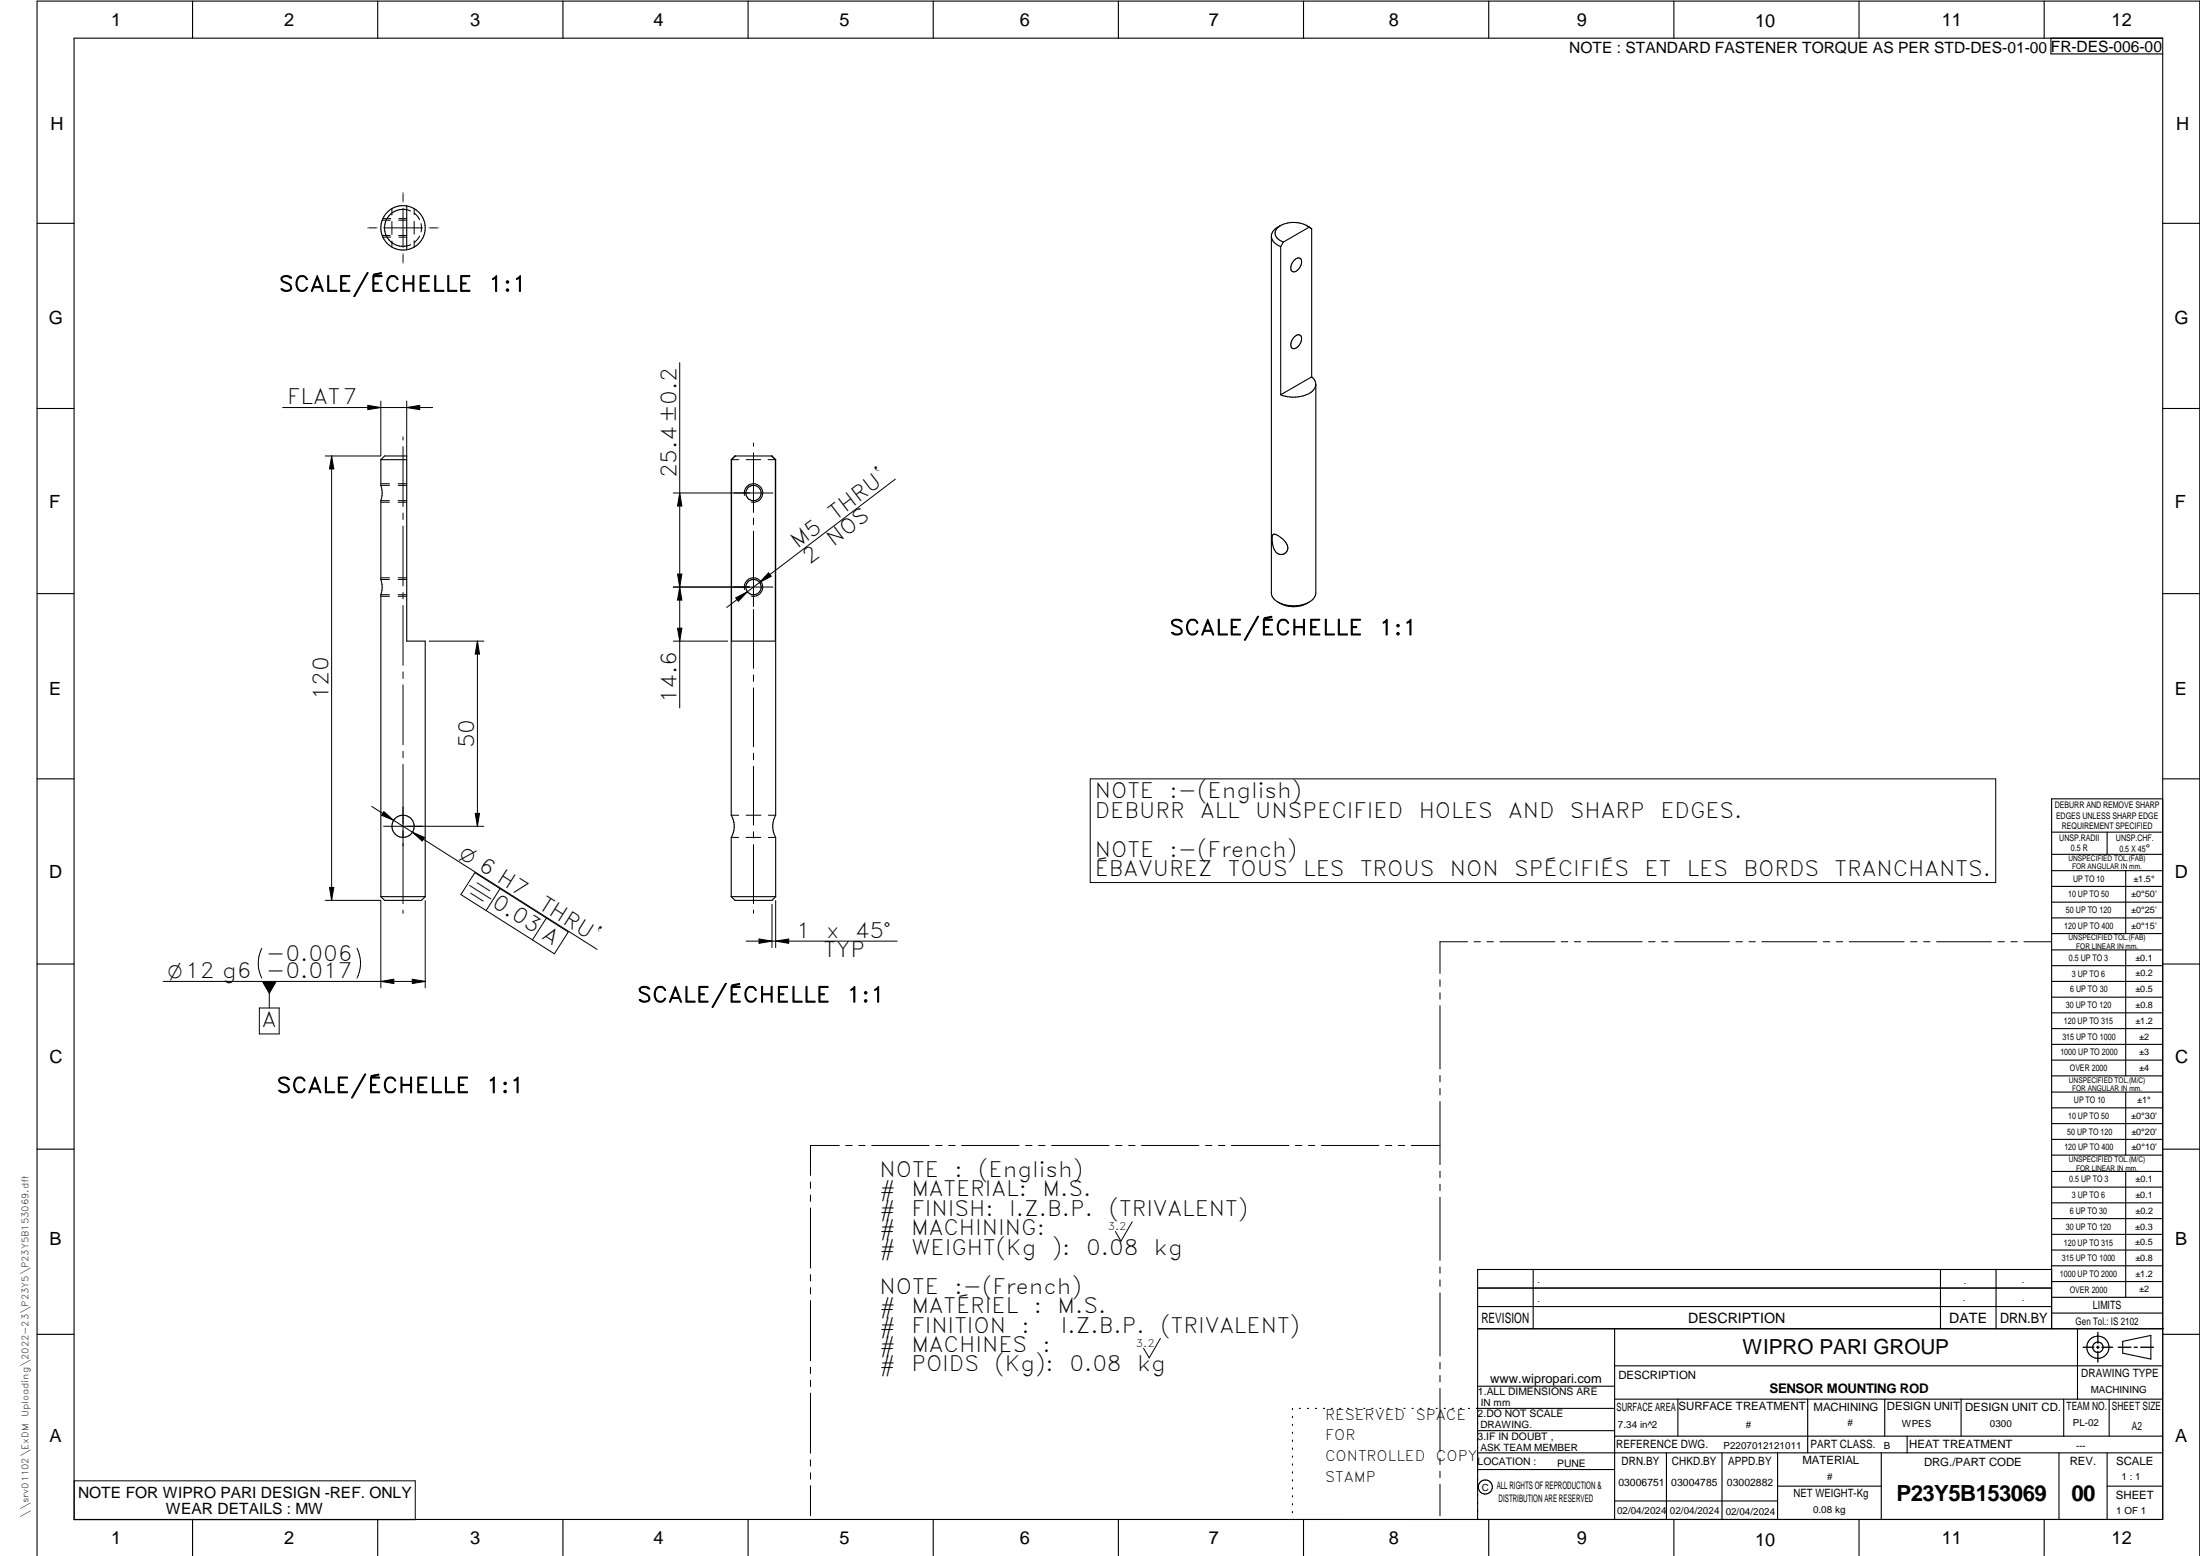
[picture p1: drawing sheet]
<svg xmlns="http://www.w3.org/2000/svg" width="594mm" height="420mm" viewBox="0 0 594 420" stroke-linecap="round" stroke-linejoin="round" font-family="sans-serif">
<g fill="none" stroke="#000" stroke-width=".3">
<path d="M20 10.3h564v400h-564zM52 .3v10M102 .3v10M152 .3v10M202 .3v10M252 .3v10M302 .3v10M352 .3v10M402 .3v10M452 .3v10M502 .3v10M552 .3v10"/>
<path d="M553.8 10.3v4.3h30.2M109.8 55.6a6 6 0 0 0-7 5.9 6 6 0 0 0 7 5.9M109.8 56.6a5 5 0 0 0-6 4.9 5 5 0 0 0 6 4.9M109.8 55.6v11.8M109.8 55.6a6 6 0 0 1 5 5.9 6 6 0 0 1-5 5.9M10 60.3h10M343.3 63.8v96.3a4.2 4.2 0 0 0 3.9 3.3 8 8 0 0 0 7.7-2l.4-1.3v-56.4l-.2-.8-.9-1.1M345.8 60.9a3.2 3.2 0 0 0-2.4 3.4l.6 1.1 1.8 1.2M345.8 66.6v40M346.6 65.4l-.8 1.2M349.5 70.2a1.01 1.01 0 0 1 1.1-.6 1.01 1.01 0 0 1 .9 1 2.79 2.79 0 0 1-2.3 2.8 1.82 1.82 0 0 1 .1-2.9zM352.8 60.9l1.4 .9"/>
<path d="M353.5 61.4a7.2 7.2 0 0 0-8.7 .3 2.17 2.17 0 0 0 1.2 3.4l.6 .3M353.5 61.4l.7 .4M353.5 61.4l-6.9 4M354.2 61.8v40M584 60.3h10M349.5 91a1.01 1.01 0 0 1 1.1-.6 1.01 1.01 0 0 1 .9 .9 2.79 2.79 0 0 1-2.3 2.8 1.82 1.82 0 0 1 .1-2.9zM10 110.3h10M354.2 101.8l-8.4 4.8M355.3 104.1a4.6 4.6 0 0 1-4.1 3 9.5 9.5 0 0 1-5.4-.5M584 110.3h10M102.8 124.1h7M102.8 124.1v7l.4 2-.4 2.1v21.3l.4 2-.4 2.1v81.5"/>
<path d="M102.8 124.1l1-1h6v50h5v69M197.5 124.1v96a5.9 5.9 0 0 1 0 6v16M197.5 124.1l1-1h10l1 1M197.5 124.1h.1M197.5 124.1v49h11.9v-49M198.6 123.1l-1.1 1M208.4 123.1l1 1M209.4 124.1h.1M209.5 124.1v96a6.1 6.1 0 0 0 0 6v16M343.8 144.4v-.1a4.5 4.5 0 0 1 3.9 3.9 1.88 1.88 0 0 1-1.8 1.5 1.88 1.88 0 0 1-1.8-1.4 4.9 4.9 0 0 1-.3-3.9zM10 160.3h10M345.1 162.6a7.7 7.7 0 0 0 8.5 0"/>
<path d="M584 160.3h10M10 210.3h10M584 215.7h-30v143.1M584 210.3h10M554 230.7h30M554 224.7h30M554 235.1h30M554 239.4h30M569 224.7v6M574 235.1v17M102.8 242.1h12M114.8 242.1l-1 1h-10l-1-1"/>
<path d="M197.5 242.1h12M209.5 242.1l-1 1h-10l-1-1M554 243.6h30M554 247.9h30M554 252.1h30M554 256.5h30M574 256.5v34M10 260.3h10M554 260.8h30M554 265h30M554 269.3h30M554 273.5h30"/>
<path d="M554 277.7h30M584 260.3h10M554 282h30M554 286.3h30M554 290.5h30M554 294.9h30M554 299.1h30M574 294.9v17M10 310.3h10M554 303.4h30M554 307.7h30M554 311.9h30"/>
<path d="M554 316.3h30M574 316.3v34M584 310.3h10M554 320.5h30M554 324.8h30M554 329.1h30M554 333.3h30M554 337.5h30M399 358.8h185.3M399 352.8h155M399 347.8h155M414 342.8v16"/>
<path d="M436 358.8v51.5M524 342.8v16M539 342.8v16M554 342.8h-155v67.5M554 341.8h30M554 346.1h30M554 350.3h30M554 354.6h30M561 358.8v19M10 360.3h10M399 374.3h37M436 368.8h148"/>
<path d="M436 377.8h148M453.1 377.8v10M488.1 377.8v14.5M508.9 377.8v10M529.6 377.8v10M557.3 377.8v10M569.5 377.8v10M573.2 362.2l7.6-1.6v6.4l-7.6-1.6zM584 360.3h10M349 380.3v.3M349 382.4v.4M349 384.6v.3"/>
<path d="M349 386.7v.4M349 388.9v.3M349 391v.4M349 393.2v.3M349 395.3v.3M349 397.4v.4M349 399.6v.3M350.9 380.3h.3M353 380.3h.3M355.2 380.3h.3M357.4 380.3h.3M359.6 380.3h.3"/>
<path d="M361.7 380.3h.3M363.9 380.3h.3M366.1 380.3h.3M368.3 380.3h.3M370.4 380.3h.3M372.6 380.3h.3M374.8 380.3h.3M376.9 380.3h.4M379.1 380.3h.3M381.3 380.3h.3M383.4 380.3h.4M385.6 380.3h.4"/>
<path d="M387.8 380.3h.3M390 380.3h.3M392.1 380.3h.4M394.3 380.3h.4M396.5 380.3h.3M399 396.8h37M399 392.3h185M399 386.3h37M436 387.8h148M436 380.3h-37.3M450 392.3v18M465 392.3v18"/>
<path d="M480 392.3v18M508 392.3v18M515 387.8v4.5M556 392.3v18M569 392.3v18M52 410.3v9.8M102 410.3v9.8M152 410.3v9.8M202 410.3v9.8M252 410.3v9.8M302 410.3v9.8M349 401.7v.4"/>
<path d="M349 403.9v.3M349 406v.4M349 408.2v.3M352 410.3v9.8M402 410.3v9.8M436 405.3h44M452 410.3v9.8M480 401.3h28M502 410.3v9.8M552 410.3v9.8M569 401.3h15M10 420.1v-419.8h584v419.8"/>
<circle cx="203.5" cy="133.1" r="2.07"/>
<circle cx="203.5" cy="158.5" r="2.06"/>
<circle cx="108.8" cy="223.1" r="3"/>
<circle cx="566.5" cy="363.8" r="1.4"/>
<circle cx="566.5" cy="363.8" r="3"/>
<circle cx="401.1" cy="401.5" r="1.91"/>
</g>
<g fill="none" stroke="#000" stroke-width=".27">
<path d="M103.2 59.5h2.2M103.4 59h2.1M105.8 56.3v1.8M105.8 59.8v3.5M107.6 59.5h2.2M107.7 59h2.1M108.8 56.3v10.5M108.8 52v.1M108.8 52.4v1.8M108.8 54.4v.1M109.8 56.6l1.1 .4M111.8 56.3v1.7"/>
<path d="M111.8 59.8v3.4M111.9 57.6l1.4 1.7M99.3 61.5h.2M99.7 61.5h1.8M101.7 61.5h.1M103.2 63.6h2.2M103.4 64h2.1M103.6 61.5h10.5M105.8 65.1v1.6M107.6 63.6h2.2M107.7 64h2.1M108.8 68.5v.1"/>
<path d="M108.8 68.9v1.8M108.8 70.9v.1M110.9 66.1l-1.1 .3M111.8 65v1.7M113.3 63.7l-1.4 1.8M113.7 60.4v2.2M115.8 61.5h.1M116.2 61.5h1.8M118.2 61.5h.1M183.6 97.9v93.3M76.3 110h40.5M99.3 109.5l3.5 .5-3.5 .6z"/>
<path d="M102.8 108.3v14.8M108.8 118v.8M109.8 108.3v14.8M109.8 110l3.5-.5v1.1zM203.5 119.6v.9M87.8 123.1h15M89.5 123.1l.6 3.5h-1.1zM89.5 123.1v120M102.8 135.2h2.3M102.8 131.1h2.4M102.8 135.6h2.4M102.8 130.6h2.4"/>
<path d="M107.5 135.2h2.3M107.5 131.1h2.3M107.5 135.6h2.3M107.5 130.6h2.3M108.8 120.6v16.2M108.8 138.6v1.7M181.8 133.1h26.9M183.6 133.1l.5 3.5h-1.1zM197.5 124.1h2M201.1 133.8a2.49 2.49 0 0 1 2.1-3.2 2.49 2.49 0 0 1 2.7 2.7 2.49 2.49 0 0 1-3.1 2.2M201.5 124.1h3.9M203.5 122.3v16.1"/>
<path d="M203.5 139.9v1.7M207.4 124.1h2M241.8 129.4l-45.5 34.6M102.8 156.5h2.4M102.8 156h2.4M107.5 156.5h2.3M107.5 156h2.3M108.8 142v16.2M108.8 160v1.7M181.8 158.5h26.9M183 155h1.1l-.5 3.5zM183.6 158.5l.5 3.5h-1.1z"/>
<path d="M201.1 159.2a2.49 2.49 0 0 1 2.1-3.2 2.49 2.49 0 0 1 2.7 2.7 2.49 2.49 0 0 1-3.1 2.2M203.5 143.4v20.4M207.5 154.7l.8 .9-3.2 1.7zM102.8 160.6h2.3M102.8 161h2.4M107.5 160.6h2.3M107.5 161h2.3M108.8 163.5v16.2M115.9 173.1h14.8M128.9 173.1l.6 3.5h-1.2zM128.9 173.1v50M181.8 173.1h14.7"/>
<path d="M183 169.6h1.1l-.5 3.5zM198.7 161.4l3.1-1.6-2.4 2.6zM203.5 164.6v15.9M108.8 181.4v1.8M108.8 184.9v16.2M203.5 182.2v1.8M203.5 185.8v15.9M100.4 217.8l11 6.9M103.6 219.2l2.7 2.3-3.3-1.4zM108.8 202.9v1.7M108.8 206.4v37.6M128.3 219.6h1.2l-.6 3.5z"/>
<path d="M203.5 203.4v1.7M203.5 206.9v15.9M294.4 210.3h244.5v28h-244.5zM89 239.6h1.1l-.6 3.5zM111.4 224.7l49.8 31.6M111.4 224.7l3.2 1.4-.6 1zM128.2 235.6l25.3 16.1-3.8 5.9-25.2-16zM130.7 223.1h-27.1M135 240l-3.7 5.9M197.5 226.1h1.9M197.5 220.1h2M201.5 226.1h3.9"/>
<path d="M201.5 220.1h4M203.5 224.6v1.7M203.5 228.1v15.9M207.5 226.1h2M207.5 220.1h2M70.7 256.1a9 9 0 0 0 0 8M87.8 243.1h15M96.4 256.1a9 9 0 0 1 0 8M102.8 243.2v23.5M108.8 245.8v.8M114.8 243.2v23.5M147.5 247.9l-3.7 5.9"/>
<path d="M201.5 254.1h40.8M203.5 245.7v.9M205 253.6l3.5 .5-3.5 .6zM208.5 244.2v11.7M209.5 254.1l3.5-.5v1.1zM209.5 243.2v12.7M396.3 254.3h-7.5v8.5M398 254.3h1.8M401.5 254.3h1.8M405 254.3h14.9M421.6 254.3h1.7M425.1 254.3h1.7"/>
<path d="M428.6 254.3h14.8M445.2 254.3h1.7M448.7 254.3h1.7M452.2 254.3h14.8M468.8 254.3h1.7M472.3 254.3h1.7M475.8 254.3h14.8M492.4 254.3h1.7M495.9 254.3h1.7M499.4 254.3h14.8M515.9 254.3h1.8M519.4 254.3h1.8"/>
<path d="M522.9 254.3h14.9M539.5 254.3h1.7M543 254.3h1.7M546.5 254.3h7.4M44.1 265h70.7M70 272.2h5.4v7h-5.4zM72.7 265v7.2M102.8 265l3.5-.6v1.2zM111.3 264.4l3.5 .6-3.5 .6zM388.8 264.6v1.7M388.8 268.1v1.7M388.8 271.6v17"/>
<path d="M388.8 290.4v1.8M388.8 293.9v1.8M388.8 297.4v17.1M218.9 319.2v1.7M226.6 309.3h-7.7v8.1M228.4 309.3h1.7M231.9 309.3h1.7M235.4 309.3h15.5M252.7 309.3h1.7M256.2 309.3h1.7M259.7 309.3h15.5M277 309.3h1.7"/>
<path d="M280.5 309.3h1.7M284 309.3h15.5M301.2 309.3h1.8M304.8 309.3h1.7M308.2 309.3h15.6M325.5 309.3h1.8M329 309.3h1.8M332.5 309.3h15.6M349.8 309.3h1.8M353.3 309.3h1.7M356.8 309.3h15.5M374.1 309.3h1.7"/>
<path d="M377.6 309.3h1.7M381.1 309.3h7.7M388.8 316.3v1.7M388.8 319.8v1.7M218.9 322.7v1.7M218.9 326.2v16.2M305.7 329.9l-3 5.3-1.5-2.7M388.8 323.3v17M218.9 344.2v1.7M218.9 347.7v1.7M218.9 351.2v16.2M388.8 342.1v1.7"/>
<path d="M388.8 345.6v1.7M388.8 349.1v17.1M218.9 369.2v1.7M218.9 372.7v1.7M218.9 376.2v16.2M313.3 361.4l-3 5.3-1.5-2.7M388.8 367.9v1.8M388.8 371.4v1.7M388.8 374.9v17.1M20 399.9h92.1v10.5h-92.1zM218.9 394.2v1.7M218.9 397.7v1.7"/>
<path d="M388.8 393.8v1.7M388.8 397.3v1.7M218.9 401.2v8.1M388.8 400.8v8.5"/>
</g>
<path d="M566.5 359.8v2.9M562.5 363.8h2.9M566.1 363.8h.8M566.5 363.5v.7M566.5 364.9v2.9M567.6 363.8h2.9M572 363.8h3.4M576.3 363.8h.9M578.1 363.8h3.4" fill="none" stroke="#000" stroke-width=".36"/>
<g fill="#000">
<path d="M99.3 109.5l3.5 .5-3.5 .6zM109.8 110l3.5-.5v1.1zM89.5 123.1l.6 3.5h-1.1zM183.6 133.1l.5 3.5h-1.1zM183 155h1.1l-.5 3.5zM207.5 154.7l.8 .9-3.2 1.7zM128.9 173.1l.6 3.5h-1.2zM183 169.6h1.1l-.5 3.5zM183.6 158.5l.5 3.5h-1.1zM198.7 161.4l3.1-1.6-2.4 2.6zM128.3 219.6h1.2l-.6 3.5zM89 239.6h1.1l-.6 3.5z"/>
<path d="M103.6 219.2l2.7 2.3-3.3-1.4zM111.4 224.7l3.2 1.4-.6 1zM205 253.6l3.5 .5-3.5 .6zM209.5 254.1l3.5-.5v1.1zM70.7 265h4l-2 3.5zM102.8 265l3.5-.6v1.2zM111.3 264.4l3.5 .6-3.5 .6z"/>
</g>
<g font-size="6">
<text x="512.1" y="405.2">P23Y5B153069</text>
<text x="559.4" y="405.2">00</text>
</g>
<g font-size="5.7">
<text x="75.3" y="78.7">SCALE/ÉCHELLE</text>
<text x="131.9" y="78.7">1:1</text>
<text x="77.6" y="109.2">FLAT7</text>
<text x="182.7" y="129.1" transform="rotate(-90 182.7 129.1)">25.4±0.2</text>
<text x="225.6" y="140.6" transform="rotate(-37 225.6 140.6)">THRU`</text>
<text x="215.4" y="148.4" transform="rotate(-37 215.4 148.4)">M5</text>
<text x="225" y="147.6" transform="rotate(-37 225 147.6)">NOS</text>
<text x="218.6" y="152.5" transform="rotate(-37 218.6 152.5)">2</text>
<text x="315.8" y="171.5">SCALE/ÉCHELLE</text>
<text x="372.3" y="171.5">1:1</text>
<text x="88.7" y="189.1" transform="rotate(-90 88.7 189.1)">120</text>
<text x="182.7" y="189.9" transform="rotate(-90 182.7 189.9)">14.6</text>
<text x="128" y="202.1" transform="rotate(-90 128 202.1)">50</text>
<text x="295.6" y="215.6">NOTE</text>
<text x="315.8" y="215.6">:-(English)</text>
<text x="295.6" y="220.8">DEBURR</text>
<text x="324.1" y="220.8">ALL</text>
<text x="339" y="220.8">UNSPECIFIED</text>
<text x="383.1" y="220.8">HOLES</text>
<text x="407.2" y="220.8">AND</text>
<text x="423.9" y="220.8">SHARP</text>
<text x="448.4" y="220.8">EDGES.</text>
<text x="295.6" y="231.3">NOTE</text>
<text x="315.8" y="231.3">:-(French)</text>
<text x="295.6" y="236.6">ÉBAVUREZ</text>
<text x="331.6" y="236.6">TOUS</text>
<text x="351.9" y="236.6">LES</text>
<text x="367.3" y="236.6">TROUS</text>
<text x="391.5" y="236.6">NON</text>
<text x="408.9" y="236.6">SPÉCIFIÉS</text>
<text x="444.1" y="236.6">ET</text>
<text x="455.5" y="236.6">LES</text>
<text x="470.8" y="236.6">BORDS</text>
<text x="495.4" y="236.6">TRANCHANTS.</text>
<text x="132.5" y="244.6" transform="rotate(32 132.5 244.6)">0.03 A</text>
<text x="145.1" y="245.1" transform="rotate(32 145.1 245.1)">THRU`</text>
<text x="215" y="253.3">1</text>
<text x="223.1" y="253.3">x</text>
<text x="230.9" y="253.3">45°</text>
<text x="71.9" y="259.6">-0.006</text>
<text x="222.4" y="258.5">TYP</text>
<text x="172" y="270.6">SCALE/ÉCHELLE</text>
<text x="228.6" y="270.6">1:1</text>
<text x="70.7" y="277.4">A</text>
<text x="74.7" y="295.1">SCALE/ÉCHELLE</text>
<text x="131.2" y="295.1">1:1</text>
<text x="237.5" y="317.8">NOTE</text>
<text x="257.7" y="317.8">:</text>
<text x="264.2" y="317.8">(English)</text>
<text x="237.5" y="323.1">#</text>
<text x="246.1" y="323.1">MATERIAL:</text>
<text x="281.5" y="323.1">M.S.</text>
<text x="237.5" y="328.3">#</text>
<text x="246.1" y="328.3">FINISH:</text>
<text x="272.5" y="328.3">I.Z.B.P.</text>
<text x="299.4" y="328.3">(TRIVALENT)</text>
<text x="237.5" y="333.6">#</text>
<text x="246.1" y="333.6">MACHINING:</text>
<text x="237.5" y="338.8">#</text>
<text x="246.1" y="338.8">WEIGHT(Kg</text>
<text x="284" y="338.8">):</text>
<text x="293.3" y="338.8">0.08</text>
<text x="311.6" y="338.8">kg</text>
<text x="237.5" y="349.3">NOTE</text>
<text x="257.7" y="349.3">:-(French)</text>
<text x="237.5" y="354.6">#</text>
<text x="237.5" y="359.8">#</text>
<text x="246.1" y="354.6">MATÉRIEL</text>
<text x="246.1" y="359.8">FINITION</text>
<text x="275.9" y="359.8">:</text>
<text x="279.2" y="354.6">:</text>
<text x="285.6" y="354.6">M.S.</text>
<text x="286.5" y="359.8">I.Z.B.P.</text>
<text x="313.4" y="359.8">(TRIVALENT)</text>
<text x="237.5" y="365.1">#</text>
<text x="246.1" y="365.1">MACHINES</text>
<text x="281.6" y="365.1">:</text>
<text x="237.5" y="370.3">#</text>
<text x="246.1" y="370.3">POIDS</text>
<text x="268.6" y="370.3">(Kg):</text>
<text x="288.8" y="370.3">0.08</text>
<text x="307.1" y="370.3">kg</text>
</g>
<text font-size="5.6" x="470.5" y="365.5">WIPRO PARI GROUP</text>
<g font-size="5.4">
<text x="123.7" y="231.5" transform="rotate(32 123.7 231.5)">O 6 H7</text>
<text x="125.7" y="240.3" transform="rotate(32 125.7 240.3)">d</text>
<text x="45.3" y="264.1">O12 g6 -0.017</text>
</g>
<g font-size="4.9">
<text x="30" y="7">1</text>
<text x="76.7" y="7">2</text>
<text x="127" y="7">3</text>
<text x="176.5" y="7">4</text>
<text x="226.7" y="7">5</text>
<text x="275.4" y="7">6</text>
<text x="326.4" y="7">7</text>
<text x="375" y="7">8</text>
<text x="425.8" y="7">9</text>
<text x="473.9" y="7.4">10</text>
<text x="524.3" y="7">11</text>
<text x="570.2" y="7">12</text>
<text x="13.6" y="35.2">H</text>
<text x="587.6" y="35.2">H</text>
<text x="13.2" y="87.5">G</text>
<text x="587.2" y="87.5">G</text>
<text x="13.3" y="137.1">F</text>
<text x="587.3" y="137.1">F</text>
<text x="13.3" y="187.6">E</text>
<text x="587.3" y="187.6">E</text>
<text x="13.3" y="237">D</text>
<text x="587.3" y="237">D</text>
<text x="13.4" y="287.1">C</text>
<text x="587.4" y="287.1">C</text>
<text x="13.4" y="336.3">B</text>
<text x="587.4" y="336.3">B</text>
<text x="13.4" y="389.3">A</text>
<text x="587.4" y="389.3">A</text>
<text x="30" y="417">1</text>
<text x="76.7" y="417">2</text>
<text x="127" y="417">3</text>
<text x="176.5" y="417">4</text>
<text x="226.7" y="417">5</text>
<text x="275.4" y="417">6</text>
<text x="326.4" y="417">7</text>
<text x="375" y="417">8</text>
<text x="425.8" y="417">9</text>
<text x="473.9" y="417.4">10</text>
<text x="524.3" y="417">11</text>
<text x="570.2" y="417">12</text>
</g>
<g font-size="4.2">
<text x="423.7" y="14.3">NOTE : STANDARD FASTENER TORQUE AS PER STD-DES-01-00</text>
<text x="553.8" y="14">FR-DES-006-00</text>
<text x="21.1" y="404.4">NOTE FOR WIPRO PARI DESIGN -REF. ONLY</text>
<text x="44.8" y="408.9">WEAR DETAILS : MW</text>
</g>
<g font-size="3.9">
<text x="357.8" y="383.4">RESERVED</text>
<text x="382.3" y="383.4">SPACE</text>
<text x="357.8" y="388.9">FOR</text>
<text x="357.8" y="394.5">CONTROLLED</text>
<text x="387.8" y="394.5">COPY</text>
<text x="357.8" y="400.1">STAMP</text>
</g>
<g font-size="3.8">
<text x="400.1" y="357.1">REVISION</text>
<text x="455.9" y="357.1">DESCRIPTION</text>
<text x="526.4" y="357.1">DATE</text>
<text x="540.1" y="357.1">DRN.BY</text>
</g>
<text font-size="3.6" x="477.8" y="376.2">SENSOR MOUNTING ROD</text>
<text font-size="3.5" x="402.4" y="373.3">www.wipropari.com</text>
<g font-size="3.1">
<text x="565.2" y="353.5">LIMITS</text>
<text x="562" y="371.7">DRAWING TYPE</text>
<text x="437" y="372.3">DESCRIPTION</text>
<text x="436.5" y="380.9">SURFACE AREA</text>
<text x="453.3" y="380.9">SURFACE TREATMENT</text>
<text x="489.7" y="380.9">MACHINING</text>
<text x="509.5" y="380.9">DESIGN UNIT</text>
<text x="530.6" y="380.9">DESIGN UNIT CD.</text>
<text x="558" y="380.7">TEAM NO.</text>
<text x="570.3" y="380.7">SHEET SIZE</text>
<text x="575.6" y="386.1">A2</text>
<text x="436.4" y="391.1">REFERENCE DWG.</text>
<text x="437.9" y="395.5">DRN.BY</text>
<text x="451.5" y="395.5">CHKD.BY</text>
<text x="466.6" y="395.5">APPD.BY</text>
<text x="486.7" y="395.4">MATERIAL</text>
<text x="488.9" y="391">PART CLASS.</text>
<text x="515.6" y="391">HEAT TREATMENT</text>
<text x="519.6" y="395.9">DRG./PART CODE</text>
<text x="558.9" y="395.6">REV.</text>
<text x="571.4" y="395.6">SCALE</text>
<text x="484.3" y="404.3">NET WEIGHT-Kg</text>
<text x="571.4" y="404.7">SHEET</text>
</g>
<text font-size="3" x="579.5" y="230.1">°</text>
<g font-size="2.8">
<text x="299.1" y="332.1">3.2</text>
<text x="560.5" y="357.7">Gen Tol.: IS 2102</text>
<text x="306.7" y="363.6">3.2</text>
<text x="399.1" y="376.7">1.ALL DIMENSIONS ARE</text>
<text x="399" y="382.7">2.DO NOT SCALE</text>
<text x="399" y="388.7">3.IF IN DOUBT ,</text>
<text x="399" y="395.5">LOCATION :</text>
<text x="420.5" y="396">PUNE</text>
<text x="437" y="401.3">03006751</text>
<text x="451.3" y="401.2">03004785</text>
<text x="466.3" y="401.3">03002882</text>
<text x="404.2" y="402">ALL RIGHTS OF REPRODUCTION &amp;</text>
<text x="404.7" y="405.4">DISTRIBUTION ARE RESERVED</text>
</g>
<g font-size="2.7">
<text x="564.6" y="376.2">MACHINING</text>
<text x="399.9" y="379.7">IN mm</text>
<text x="399.8" y="385.7">DRAWING.</text>
<text x="436.9" y="385.5">7.34 in^2</text>
<text x="471.4" y="385.6">#</text>
<text x="498.9" y="385.1">#</text>
<text x="513.6" y="385.3">WPES</text>
<text x="537.3" y="385.2">0300</text>
<text x="559.7" y="385.2">PL-02</text>
<text x="399.8" y="391.8">ASK TEAM MEMBER</text>
<text x="465.4" y="391.2">P2207012121011</text>
<text x="508.7" y="391.2">B</text>
<text x="560.7" y="391.2">---</text>
<text x="493.4" y="399.6">#</text>
<text x="572.9" y="399.8">1 : 1</text>
<text x="400.1" y="402.5">C</text>
<text x="436.7" y="408.7">02/04/2024</text>
<text x="450.9" y="408.8">02/04/2024</text>
<text x="466" y="409">02/04/2024</text>
<text x="489.6" y="408.5">0.08 kg</text>
<text x="571.5" y="408.7">1 OF 1</text>
</g>
<g font-size="2.5">
<text x="559.2" y="229.9">0.5 R</text>
<text x="572.3" y="230.1">0.5 X 45</text>
<text x="559.4" y="323.5">3 UP TO 6</text>
<text x="558.9" y="327.8">6 UP TO 30</text>
<text x="557.8" y="332">30 UP TO 120</text>
<text x="415.2" y="346.4">.</text>
<text x="530.3" y="346.6">.</text>
<text x="545.9" y="346.4">.</text>
<text x="415.2" y="351.5">.</text>
<text x="530.1" y="351.3">.</text>
<text x="545.9" y="351.4">.</text>
</g>
<g font-size="2.4">
<text x="554.9" y="218.3">DEBURR AND REMOVE SHARP</text>
<text x="555.2" y="221.1">EDGES UNLESS SHARP EDGE</text>
<text x="556.1" y="227.2">UNSP.RADII</text>
<text x="556.8" y="223.8">REQUIREMENT SPECIFIED</text>
<text x="571.4" y="227">UNSP.CHF.</text>
<text x="559.8" y="238">UP TO 10</text>
<text x="576.1" y="238.1">±1.5°</text>
<text x="558.5" y="242.3">10 UP TO 50</text>
<text x="575.5" y="242.3">±0°50'</text>
<text x="557.4" y="250.8">120 UP TO 400</text>
<text x="557.9" y="246.5">50 UP TO 120</text>
<text x="575.5" y="250.8">±0°15'</text>
<text x="575.5" y="246.6">±0°25'</text>
<text x="558.7" y="259.4">0.5 UP TO 3</text>
<text x="559.5" y="263.7">3 UP TO 6</text>
<text x="576.6" y="259.4">±0.1</text>
<text x="576.6" y="263.7">±0.2</text>
<text x="559" y="268">6 UP TO 30</text>
<text x="576.6" y="268">±0.5</text>
<text x="557.9" y="272.2">30 UP TO 120</text>
<text x="576.6" y="272.2">±0.8</text>
<text x="556.9" y="280.7">315 UP TO 1000</text>
<text x="557.3" y="276.5">120 UP TO 315</text>
<text x="576.6" y="276.5">±1.2</text>
<text x="577.7" y="280.7">±2</text>
<text x="556.4" y="284.9">1000 UP TO 2000</text>
<text x="577.6" y="285">±3</text>
<text x="558.9" y="289.2">OVER 2000</text>
<text x="577.7" y="289.3">±4</text>
<text x="560" y="297.9">UP TO 10</text>
<text x="577.1" y="297.9">±1°</text>
<text x="558.5" y="302.1">10 UP TO 50</text>
<text x="575.5" y="302.2">±0°30'</text>
<text x="557.5" y="310.6">120 UP TO 400</text>
<text x="558.2" y="306.4">50 UP TO 120</text>
<text x="575.5" y="310.6">±0°10'</text>
<text x="575.5" y="306.4">±0°20'</text>
<text x="558.8" y="319.2">0.5 UP TO 3</text>
<text x="576.6" y="323.5">±0.1</text>
<text x="576.6" y="319.3">±0.1</text>
<text x="576.7" y="327.8">±0.2</text>
<text x="576.6" y="332">±0.3</text>
<text x="556.8" y="340.6">315 UP TO 1000</text>
<text x="557.3" y="336.3">120 UP TO 315</text>
<text x="576.6" y="336.3">±0.5</text>
<text x="576.6" y="340.6">±0.8</text>
<text x="556.2" y="344.8">1000 UP TO 2000</text>
<text x="576.6" y="344.8">±1.2</text>
<text x="558.9" y="349">OVER 2000</text>
<text x="577.7" y="349">±2</text>
<text x="7.7" y="382.7" transform="rotate(-90 7.7 382.7)">Uploading\2022-23\P23Y5\P23Y5B153069.dft</text>
<text x="7.7" y="409.9" transform="rotate(-90 7.7 409.9)">\\srv01102\ExDM</text>
</g>
<g font-size="2.1">
<text x="558.6" y="232.4">UNSPECIFIED TOL.(FAB)</text>
<text x="559.5" y="234.8">FOR ANGULAR IN mm.</text>
<text x="558.6" y="254">UNSPECIFIED TOL.(FAB)</text>
<text x="560.7" y="256.3">FOR LINEAR IN mm.</text>
<text x="558.7" y="292.4">UNSPECIFIED TOL.(M/C)</text>
<text x="559.6" y="294.7">FOR ANGULAR IN mm.</text>
<text x="558.7" y="313.8">UNSPECIFIED TOL.(M/C)</text>
<text x="560.6" y="316.2">FOR LINEAR IN mm.</text>
</g>
</svg>
